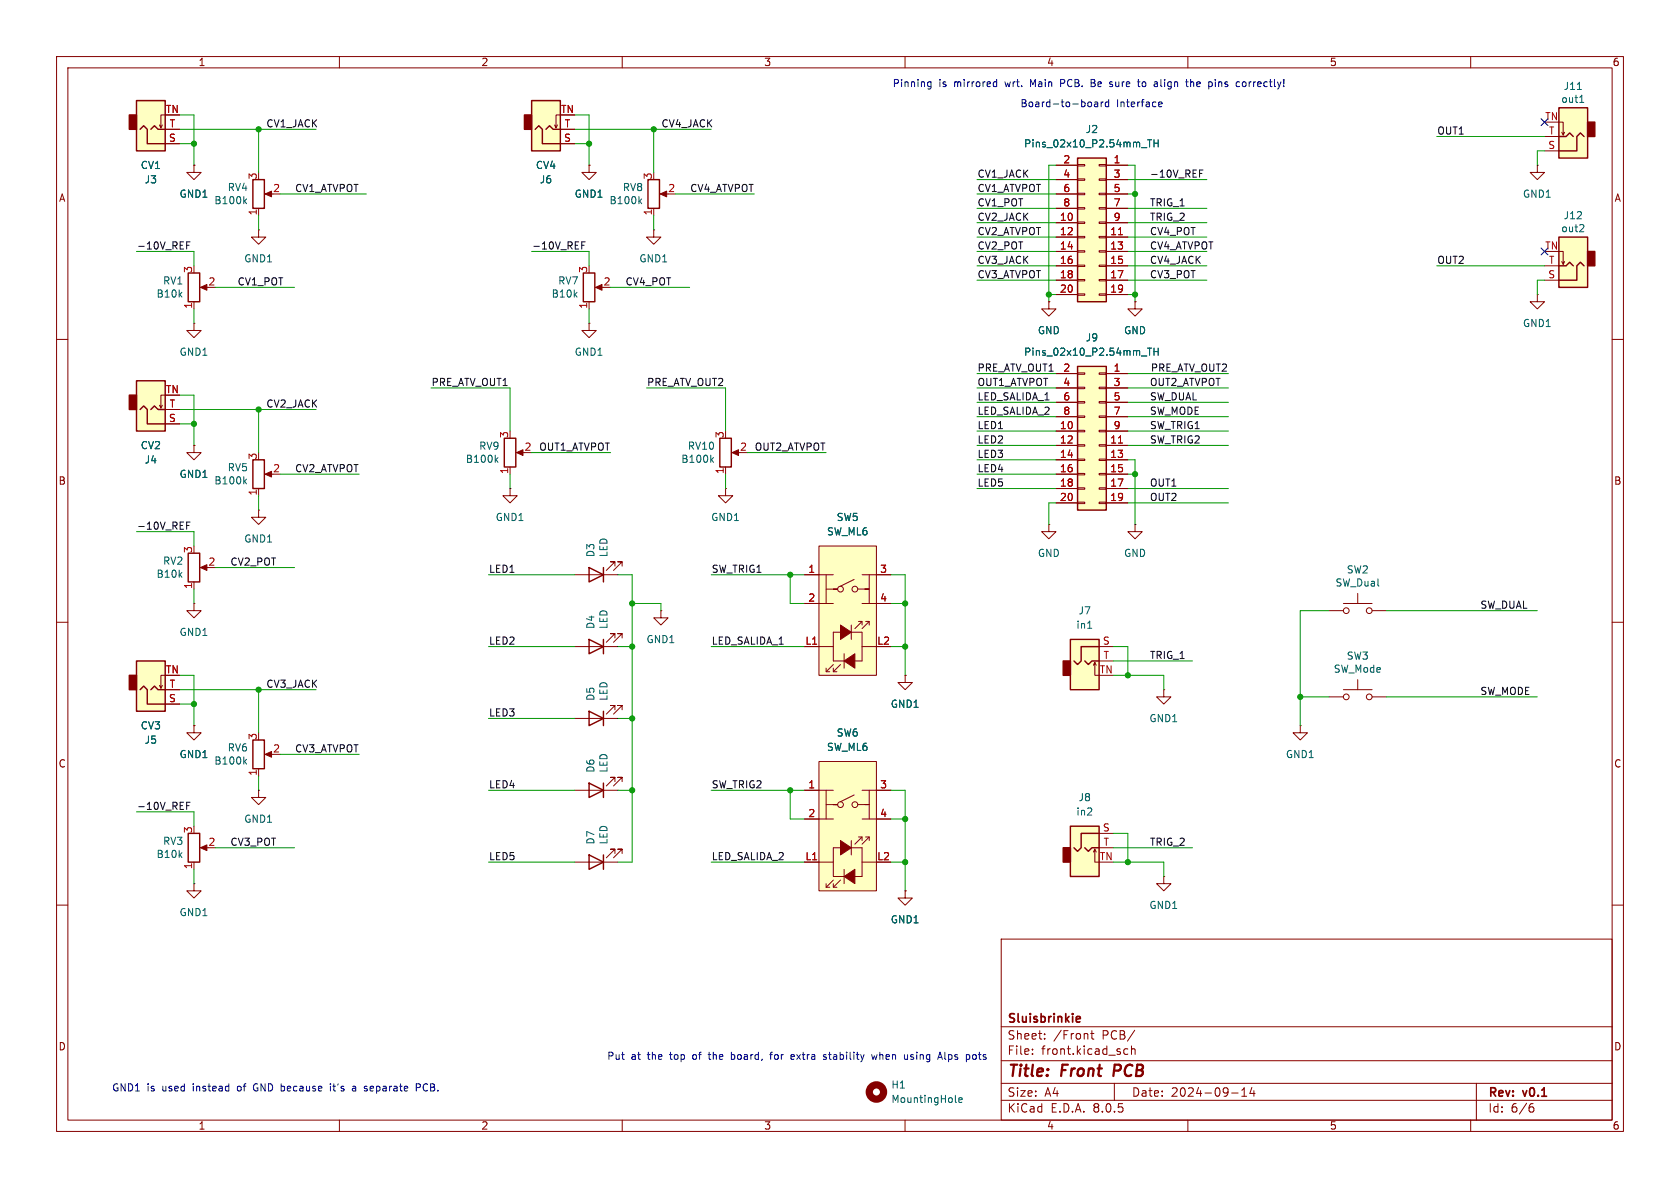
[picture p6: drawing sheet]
<svg xmlns="http://www.w3.org/2000/svg" width="297mm" height="210mm" viewBox="0 0 297 210" stroke-linecap="round" stroke-linejoin="round" font-family="sans-serif">
<g fill="none" stroke="#840000" stroke-width=".18">
<path d="M10 10h277v190h-277zM12 12h273v186h-273zM60 10v2M110 10v2M160 10v2M210 10v2M260 10v2M45.7 36.8v1.3M47.2 34.3h1.1M104.1 29.2v1.3h1.3l-1.3 1.3-1.2-1.3h1.2M104.1 29.2h.1M10 60h2"/>
<path d="M285 60h2M10 110h2M285 110h2M10 160h2M285 160h2M177 166h108v32h-108zM60 198v2M110 198v2M160 198v2M177 194.5h108M177 191.5h108M177 187.5h108"/>
<path d="M177 181.5h108M182.5 186.3v.1M182.5 185.5v.1M184.7 183.6v.1M184.7 182.8v.1M192.8 182.7h.6M193 182.2v1.3l.4 .2M197 191.5v3M198.7 186.1l.3 .3 .4-.1M199.4 185.5l-.4-.1-.3 .3M200 185.5l.2-.1 .4 .1 .1 .9M200 184.9v1.5"/>
<path d="M200.6 182.1l-1.3 2M210 198v2M217.7 193.2h1.2M219.5 193.8h.9M219.5 192.7l.5-.4v1.5M221.3 192.2l-.3 1.1h.9M221.7 192.8v1M260 198v2M261 191.5v6.5M270.6 195.7h.3l.3 .3-.1 .5-.5 .1M271 195.1l-.4 .1"/>
</g>
<path d="M197.1 188.2l-.3 2" fill="none" stroke="#840000" stroke-width=".4"/>
<path d="M190.5 179.7l.4 .1 .1 .2-.7 .2M190.9 180.6l-.4 .1" fill="none" stroke="#840000" stroke-width=".3"/>
<path d="M46.9 34.3l1.1-.5v1z" fill="#840000" stroke="#840000" stroke-width=".18"/>
<path d="M44.7 31.8h2v5h-2z" fill="none" stroke="#840000" stroke-width=".25"/>
<path d="M43.2 35.5l.4 .5M43.6 35.2l-.5 .4" fill="none" stroke="#006464" stroke-width=".18"/>
<path d="M24.1 67.3h5.1v8.9h-5.1z" fill="#ffffc2"/>
<path d="M22.9 69.9h1.2v2.5h-1.2z" fill="#840000" stroke="#840000" stroke-width=".25"/>
<path d="M28.7 71.6l-.3 .5M29.2 69.9h-.8v2.2l-.2-.5M29.2 74.9h2.5M29.2 72.4h2.5" fill="none" stroke="#840000" stroke-width=".18"/>
<path d="M24.1 67.3h5.1v8.9h-5.1zM24.8 72.4l.6-.6 .6 .6v2.5h3.2M26.7 72.4l.6-.6 .6 .6h1.3" fill="none" stroke="#840000" stroke-width=".25"/>
<path d="M24.1 17.8h5.1v8.9h-5.1z" fill="#ffffc2"/>
<path d="M22.9 20.3h1.2v2.6h-1.2z" fill="#840000" stroke="#840000" stroke-width=".25"/>
<g fill="none" stroke="#840000" stroke-width=".18">
<path d="M28.7 22.1l-.3 .5M29.2 20.3h-.8v2.3l-.2-.5M29.2 25.4h2.5M29.2 22.9h2.5M34.3 29.2v1.3h1.3l-1.3 1.3-1.3-1.3h1.3M34.3 29.2h.1M115.6 36.8v1.3M117.1 34.3h1M45.7 40.6v1.3h1.3l-1.3 1.3-1.3-1.3h1.3M45.7 40.6h.1M104.1 57.2v1.2h1.3l-1.3 1.3-1.2-1.3h1.2M104.1 57.2h.1"/>
<path d="M104.1 53.3v1.3M105.7 50.8h1M115.6 40.6v1.3h1.2l-1.2 1.3-1.3-1.3h1.3M115.6 40.6h.1M101.6 127h7.6M101.6 139.7h7.6M108.7 125.5v-.8h-.8h.8l-1.5 1.5M108.7 138.2v-.8h-.8h.8l-1.5 1.5M110 125.5v-.8h-.8h.8l-1.5 1.5M110 138.2v-.8h-.8h.8l-1.5 1.5M101.6 152.4h7.6M108.7 150.9v-.8h-.8h.8l-1.5 1.5"/>
<path d="M110 150.9v-.8h-.8h.8l-1.5 1.5M160 157.5v1.3h1.3l-1.3 1.2-1.3-1.2h1.3M160 157.5h.1"/>
</g>
<path d="M24.1 17.8h5.1v8.9h-5.1zM24.8 22.9l.6-.7 .6 .7v2.5h3.2M26.7 22.9l.6-.7 .6 .7h1.3M114.6 31.8h2v5h-2zM103.1 48.3h2.1v5h-2.1zM104.1 125.7l2.6 1.3-2.6 1.3zM104.1 138.4l2.6 1.3-2.6 1.3zM106.7 125.7v2.6M106.7 138.4v2.6M104.1 151.1l2.6 1.3-2.6 1.3zM106.7 151.1v2.6" fill="none" stroke="#840000" stroke-width=".25"/>
<circle cx="154.9" cy="193" r="1.27" fill="none" stroke="#840000" stroke-width="1.3"/>
<path d="M113.1 35.5l.3 .5M113.4 35.2l-.4 .4M168.9 194.7l.2 .2M169.5 194.5l.6-.2-.1-.2-.3-.1-.2 .2 .1 .6h.4" fill="none" stroke="#006464" stroke-width=".18"/>
<g fill="#840000" stroke="#840000" stroke-width=".18">
<path d="M116.7 34.3l1.2-.5v1z"/>
<path d="M105.3 50.8l1.1-.5v1z"/>
</g>
<path d="M94 17.8h5.1v8.9h-5.1z" fill="#ffffc2"/>
<path d="M92.7 20.3h1.3v2.6h-1.3z" fill="#840000" stroke="#840000" stroke-width=".25"/>
<path d="M98.6 22.1l-.3 .5M99.1 20.3h-.8v2.3l-.3-.5M99.1 25.4h2.5M99.1 22.9h2.5" fill="none" stroke="#840000" stroke-width=".18"/>
<path d="M94 17.8h5.1v8.9h-5.1zM94.6 22.9l.6-.7 .7 .7v2.5h3.2M96.5 22.9l.7-.7 .6 .7h1.3" fill="none" stroke="#840000" stroke-width=".25"/>
<path d="M190.5 64.8h5.1v25.4h-5.1z" fill="#ffffc2"/>
<g fill="none" stroke="#840000" stroke-width=".18">
<path d="M186.7 66h3.8M186.7 76.2h3.8M186.7 78.7h3.8M186.7 68.6h3.8M186.7 71.1h3.8M186.7 73.7h3.8M190.5 78.6h1.3v.3h-1.3zM190.5 76.1h1.3v.2h-1.3zM190.5 73.5h1.3v.3h-1.3zM190.5 71h1.3v.2h-1.3zM190.5 68.5h1.3v.2h-1.3zM190.5 65.9h1.3v.3h-1.3z"/>
<path d="M194.3 78.6h1.3v.3h-1.3zM194.3 76.1h1.3v.2h-1.3zM194.3 73.5h1.3v.3h-1.3zM194.3 71h1.3v.2h-1.3zM194.3 68.5h1.3v.2h-1.3zM194.3 65.9h1.3v.3h-1.3zM195.6 66h3.8M195.6 76.2h3.8M195.6 78.7h3.8M195.6 68.6h3.8M195.6 71.1h3.8M195.6 73.7h3.8"/>
<path d="M186.7 81.3h3.8M186.7 83.8h3.8M186.7 86.4h3.8M186.7 88.9h3.8M190.5 88.8h1.3v.2h-1.3zM190.5 86.2h1.3v.3h-1.3zM190.5 83.7h1.3v.2h-1.3zM190.5 81.2h1.3v.2h-1.3zM194.3 88.8h1.3v.2h-1.3zM194.3 86.2h1.3v.3h-1.3zM194.3 83.7h1.3v.2h-1.3zM194.3 81.2h1.3v.2h-1.3z"/>
<path d="M195.6 81.3h3.8M195.6 83.8h3.8M195.6 86.4h3.8M195.6 88.9h3.8"/>
</g>
<path d="M190.5 64.8h5.1v25.4h-5.1z" fill="none" stroke="#840000" stroke-width=".25"/>
<path d="M197.7 78.3h.8" fill="none" stroke="#a90000" stroke-width=".18"/>
<path d="M201.8 62.9h.9M202.9 61.5h.7M203.2 61.5v1.3M204 61.5v1.3M204 62.1h.7M204.7 61.5v1.3" fill="none" stroke="#006464" stroke-width=".18"/>
<path d="M190.5 27.9h5.1v25.4h-5.1z" fill="#ffffc2"/>
<g fill="none" stroke="#840000" stroke-width=".18">
<path d="M186.7 29.2h3.8M186.7 39.4h3.8M186.7 31.8h3.8M186.7 34.3h3.8M186.7 36.8h3.8M190.5 39.2h1.3v.3h-1.3zM190.5 36.7h1.3v.3h-1.3zM190.5 34.2h1.3v.2h-1.3zM190.5 31.6h1.3v.3h-1.3zM190.5 29.1h1.3v.2h-1.3zM194.3 39.2h1.3v.3h-1.3zM194.3 36.7h1.3v.3h-1.3z"/>
<path d="M194.3 34.2h1.3v.2h-1.3zM194.3 31.6h1.3v.3h-1.3zM194.3 29.1h1.3v.2h-1.3zM195.6 29.2h3.8M195.6 39.4h3.8M195.6 31.8h3.8M195.6 34.3h3.8M195.6 36.8h3.8M185.4 53.3v1.3h1.3l-1.3 1.3-1.3-1.3h1.3M185.4 53.3h.1M186.7 41.9h3.8M186.7 44.5h3.8"/>
<path d="M186.7 47h3.8M186.7 49.5h3.8M186.7 52.1h3.8M190.5 51.9h1.3v.3h-1.3zM190.5 49.4h1.3v.3h-1.3zM190.5 46.9h1.3v.2h-1.3zM190.5 44.3h1.3v.3h-1.3zM190.5 41.8h1.3v.2h-1.3zM194.3 51.9h1.3v.3h-1.3zM194.3 49.4h1.3v.3h-1.3zM194.3 46.9h1.3v.2h-1.3zM194.3 44.3h1.3v.3h-1.3z"/>
<path d="M194.3 41.8h1.3v.2h-1.3zM195.6 41.9h3.8M195.6 44.5h3.8M195.6 47h3.8M195.6 49.5h3.8M195.6 52.1h3.8M200.7 53.3v1.3h1.2l-1.2 1.3-1.3-1.3h1.3M200.7 53.3h.1"/>
</g>
<path d="M190.5 27.9h5.1v25.4h-5.1z" fill="none" stroke="#840000" stroke-width=".25"/>
<path d="M197.7 41.5h.8" fill="none" stroke="#a90000" stroke-width=".18"/>
<path d="M201.8 26.1h.9M202.9 24.7h.7M203.2 24.7v1.3M204 24.7v1.3M204 25.3h.7M204.7 24.7v1.3" fill="none" stroke="#006464" stroke-width=".18"/>
<path d="M275.6 19.1h5.1v8.8h-5.1z" fill="#ffffc2"/>
<path d="M280.7 21.6h1.2v2.5h-1.2z" fill="#840000" stroke="#840000" stroke-width=".25"/>
<g fill="none" stroke="#840000" stroke-width=".18">
<path d="M271.8 29.2v1.3h1.2l-1.2 1.3-1.3-1.3h1.3M271.8 29.2h.1M273 26.7h2.6M273 24.1h2.6M275.6 21.6h.8v2.3l.2-.5M276.1 23.4l.3 .5M90.2 86.4v1.2h1.2l-1.2 1.3-1.3-1.3h1.3M90.2 86.4h.1M90.2 82.6v1.2M91.7 80h1M128.3 86.4v1.2h1.2l-1.2 1.3-1.3-1.3h1.3M128.3 86.4h.1"/>
<path d="M128.3 82.6v1.2M129.8 80h1M101.6 101.6h7.6M101.6 114.3h7.6M108.7 100.1v-.8h-.8h.8l-1.5 1.5M108.7 112.8v-.8h-.8h.8l-1.5 1.5M110 100.1v-.8h-.8h.8l-1.5 1.5M110 112.8v-.8h-.8h.8l-1.5 1.5M116.8 108v1.2h1.3l-1.3 1.3-1.2-1.3h1.2M116.8 108h.1M160 119.4v1.3h1.3l-1.3 1.2-1.3-1.2h1.3M160 119.4h.1"/>
<path d="M34.3 128.3v1.2h1.3l-1.3 1.3-1.3-1.3h1.3M34.3 128.3h.1M45.7 139.7v1.3h1.3l-1.3 1.2-1.3-1.2h1.3M45.7 139.7h.1M45.7 135.9v1.3M47.2 133.4h1.1M34.3 156.2v1.3h1.3l-1.3 1.3-1.3-1.3h1.3M34.3 156.2h.1M34.3 152.4v1.3M35.8 149.9h1"/>
</g>
<path d="M275.6 19.1h5.1v8.8h-5.1zM275.6 24.1h1.3l.6-.6 .6 .6M280 24.1l-.6-.6-.6 .6v2.6h-3.2M89.2 77.5h2v5.1h-2zM127.3 77.5h2v5.1h-2zM104.1 100.3l2.6 1.3-2.6 1.3zM104.1 113l2.6 1.3-2.6 1.3zM106.7 100.3v2.6M106.7 113v2.6M44.7 130.8h2v5.1h-2zM33.3 147.3h2v5.1h-2z" fill="none" stroke="#840000" stroke-width=".25"/>
<path d="M278.9 15.8h.7M279.3 18.1h.7M279.5 17l.1-.2v1.3M87.7 81.2l.3 .5M88 80.9l-.4 .5M125.8 81.2l.3 .5M126.1 80.9l-.4 .5M43.2 134.6l.4 .5M43.6 134.2l-.5 .5" fill="none" stroke="#006464" stroke-width=".18"/>
<g fill="#840000" stroke="#840000" stroke-width=".18">
<path d="M91.3 80l1.2-.5v1z"/>
<path d="M129.4 80l1.2-.5v1z"/>
<path d="M35.4 149.9l1.2-.5v1z"/>
<path d="M46.9 133.4l1.1-.6v1.1z"/>
</g>
<path d="M24.1 116.8h5.1v8.9h-5.1z" fill="#ffffc2"/>
<path d="M22.9 119.4h1.2v2.5h-1.2z" fill="#840000" stroke="#840000" stroke-width=".25"/>
<g fill="none" stroke="#840000" stroke-width=".18">
<path d="M34.3 57.2v1.2h1.3l-1.3 1.3-1.3-1.3h1.3M34.3 57.2h.1M34.3 53.3v1.3M35.8 50.8h1M34.3 78.7v1.3h1.3l-1.3 1.3-1.3-1.3h1.3M34.3 78.7h.1M45.7 90.2v1.2h1.3l-1.3 1.3-1.3-1.3h1.3M45.7 90.2h.1M45.7 86.4v1.2M47.2 83.8h1.1M200.7 92.7v1.3h1.2l-1.2 1.3-1.3-1.3h1.3M200.7 92.7h.1"/>
<path d="M29.2 119.4h-.8v2.3l-.2-.5M34.3 106.7v1.3h1.3l-1.3 1.2-1.3-1.2h1.3M34.3 106.7h.1M34.3 102.9v1.2M35.8 100.3h1M234.9 108h2.6M237.5 106.7h5.1M240 104.9v1.8M242.6 108h2.5M28.7 121.2l-.3 .5M29.2 124.5h2.5M29.2 121.9h2.5"/>
<path d="M205.7 121.9v1.3h1.3l-1.3 1.3-1.2-1.3h1.2M205.7 121.9h.1M229.9 128.3v1.2h1.2l-1.2 1.3-1.3-1.3h1.3M229.9 128.3h.1M234.9 123.2h2.6M237.5 121.9h5.1M240 120.1v1.8M242.6 123.2h2.5M205.7 154.9v1.3h1.3l-1.3 1.3-1.2-1.3h1.2M205.7 154.9h.1"/>
<circle cx="238" cy="108" r=".51"/>
<circle cx="242.1" cy="108" r=".51"/>
<circle cx="238" cy="123.2" r=".51"/>
<circle cx="242.1" cy="123.2" r=".51"/>
</g>
<path d="M33.3 48.3h2v5h-2zM33.3 97.8h2v5.1h-2zM44.7 81.3h2v5.1h-2zM24.1 116.8h5.1v8.9h-5.1zM24.8 121.9l.6-.6 .6 .6v2.6h3.2M26.7 121.9l.6-.6 .6 .6h1.3" fill="none" stroke="#840000" stroke-width=".25"/>
<g fill="#840000" stroke="#840000" stroke-width=".18">
<path d="M35.4 100.3l1.2-.5v1z"/>
<path d="M35.4 50.8l1.2-.5v1z"/>
<path d="M46.9 83.8l1.1-.5v1z"/>
</g>
<path d="M43.2 85.1l.4 .4M43.6 84.7l-.5 .5" fill="none" stroke="#006464" stroke-width=".18"/>
<path d="M275.6 41.9h5.1v8.9h-5.1z" fill="#ffffc2"/>
<path d="M280.7 44.5h1.2v2.5h-1.2z" fill="#840000" stroke="#840000" stroke-width=".25"/>
<path d="M273 49.5h2.6M273 47h2.6M275.6 44.5h.8v2.2l.2-.5M276.1 46.2l.3 .5" fill="none" stroke="#840000" stroke-width=".18"/>
<path d="M275.6 41.9h5.1v8.9h-5.1zM275.6 47h1.3l.6-.6 .6 .6M280 47l-.6-.6-.6 .6v2.5h-3.2" fill="none" stroke="#840000" stroke-width=".25"/>
<path d="M279.9 39.8l.1 .1-.1 .3-.7 .8h.8" fill="none" stroke="#006464" stroke-width=".18"/>
<path d="M189.2 146.1h5.1v8.8h-5.1z" fill="#ffffc2"/>
<path d="M188 149.9h1.2v2.5h-1.2z" fill="#840000" stroke="#840000" stroke-width=".25"/>
<path d="M193.3 150.6l.2-.5v2.3h.8M193.5 150.1l.3 .5M194.3 147.3h2.5M194.3 149.9h2.5" fill="none" stroke="#840000" stroke-width=".18"/>
<path d="M189.2 146.1h5.1v8.8h-5.1zM191.8 149.9l.6 .6 .6-.6h1.3M194.3 147.3h-3.2v2.6l-.6 .6-.6-.6" fill="none" stroke="#840000" stroke-width=".25"/>
<path d="M144.8 134.6h10.1v22.9h-10.1z" fill="#ffffc2"/>
<g fill="none" stroke="#840000" stroke-width=".18">
<path d="M271.8 52.1v1.2h1.2l-1.2 1.3-1.3-1.3h1.3M271.8 52.1h.1M185.4 92.7v1.3h1.3l-1.3 1.3-1.3-1.3h1.3M185.4 92.7h.1M142.2 139.7h5.1M144.8 134.6h10.1v22.9h-10.1zM146 139.7v5.1M152.4 139.7h5.1M153.7 139.7v5.1M142.2 152.4h5.1M142.2 144.8h5.1M146 156.2v.6h.7"/>
<path d="M146 142.2h2.1h-.8M147.3 156.2v.6h.7M147.3 155.6l-1.3 1.2M147.3 149.9h5.1v5h-5.1zM148.6 155.6l-1.3 1.2M149.2 153.7v2.5M150.5 148.6v2.5M151 140.5l-2.4 1.2M151.6 142.2h2.1h-.8M151.8 148h.6v.6M152.4 152.4h2.5M152.4 144.8h5.1"/>
<path d="M152.4 148l-1.3 1.2M153 148h.7v.6M153.7 148l-1.3 1.2"/>
<circle cx="148.6" cy="142.2" r=".51"/>
<circle cx="151.1" cy="142.2" r=".51"/>
</g>
<g fill="#840000" stroke="#840000" stroke-width=".18">
<path d="M149.2 154.9l1.9-1.2v2.5z"/>
<path d="M148.6 148.6l1.9 1.3-1.9 1.2z"/>
</g>
<path d="M144.8 96.5h10.1v22.9h-10.1z" fill="#ffffc2"/>
<g fill="none" stroke="#840000" stroke-width=".18">
<path d="M144.8 96.5h10.1v22.9h-10.1zM142.2 114.3h5.1M142.2 106.7h5.1M142.2 101.6h5.1M146 118.1v.6h.7M146 104.1h2.1h-.8M146 101.6v5.1M147.3 118.1v.6h.7M147.3 117.5l-1.3 1.2M147.3 111.8h5.1v5h-5.1zM148.6 117.5l-1.3 1.2M149.2 115.6v2.5"/>
<path d="M150.5 110.5v2.5M151 102.4l-2.4 1.2M151.6 104.1h2.1h-.8M151.8 109.9h.6v.6M152.4 114.3h2.5M152.4 106.7h5.1M152.4 101.6h5.1M152.4 109.9l-1.3 1.2M153 109.9h.7v.6M153.7 109.9l-1.3 1.2M153.7 101.6v5.1"/>
<circle cx="148.6" cy="104.1" r=".51"/>
<circle cx="151.1" cy="104.1" r=".51"/>
</g>
<g fill="#840000" stroke="#840000" stroke-width=".18">
<path d="M149.2 116.8l1.9-1.2v2.5z"/>
<path d="M148.6 110.5l1.9 1.3-1.9 1.2z"/>
</g>
<path d="M189.2 113h5.1v8.9h-5.1z" fill="#ffffc2"/>
<path d="M188 116.8h1.2v2.6h-1.2z" fill="#840000" stroke="#840000" stroke-width=".25"/>
<g fill="none" stroke="#840000" stroke-width=".18">
<path d="M29.2 25.4h2.5M29.2 22.9h2.5M34.3 29.2h.1M99.1 25.4h2.5M99.1 22.9h2.5M104.1 29.2h.1M186.7 29.2h3.8M186.7 39.4h3.8M186.7 31.8h3.8M186.7 34.3h3.8M186.7 36.8h3.8M195.6 29.2h3.8"/>
<path d="M195.6 39.4h3.8M195.6 31.8h3.8M195.6 34.3h3.8M195.6 36.8h3.8M185.4 53.3h.1M186.7 41.9h3.8M186.7 44.5h3.8M186.7 47h3.8M186.7 49.5h3.8M186.7 52.1h3.8M195.6 41.9h3.8M195.6 44.5h3.8"/>
<path d="M195.6 47h3.8M195.6 49.5h3.8M195.6 52.1h3.8M200.7 53.3h.1M29.2 74.9h2.5M29.2 72.4h2.5M34.3 78.7h.1M186.7 66h3.8M186.7 76.2h3.8M186.7 78.7h3.8M186.7 68.6h3.8M186.7 71.1h3.8"/>
<path d="M186.7 73.7h3.8M195.6 66h3.8M195.6 76.2h3.8M195.6 78.7h3.8M195.6 68.6h3.8M195.6 71.1h3.8M195.6 73.7h3.8M186.7 81.3h3.8M186.7 83.8h3.8M186.7 86.4h3.8M186.7 88.9h3.8M195.6 81.3h3.8"/>
<path d="M195.6 83.8h3.8M195.6 86.4h3.8M195.6 88.9h3.8M142.2 114.3h2.6M142.2 101.6h2.6M142.2 106.7h2.6M154.9 101.6h2.6M154.9 106.7h2.6M160 119.4h.1M193.3 117.6l.2-.5v2.3h.8M193.5 117.1l.3 .5M194.3 114.3h2.5"/>
<path d="M194.3 116.8h2.5M29.2 124.5h2.5M29.2 121.9h2.5M34.3 128.3h.1M142.2 139.7h2.6M154.9 139.7h2.6M142.2 144.8h2.6M142.2 152.4h2.6M154.9 144.8h2.6M160 157.5h.1"/>
</g>
<path d="M189.2 113h5.1v8.9h-5.1zM191.8 116.8l.6 .7 .6-.7h1.3M194.3 114.3h-3.2v2.5l-.6 .7-.6-.7" fill="none" stroke="#840000" stroke-width=".25"/>
<g fill="none" stroke="#006464" stroke-width=".18">
<path d="M201.8 26.1h.9M202.9 24.7h.7M203.2 24.7v1.3M204 24.7v1.3M204 25.3h.7M204.7 24.7v1.3M201.8 62.9h.9M202.9 61.5h.7M203.2 61.5v1.3M204 61.5v1.3M204 62.1h.7M204.7 61.5v1.3"/>
<path d="M192.3 111.1h.7"/>
</g>
<path d="M212.1 30.7h.4M212.7 30.1h-.6v1.2M33 43.4h.4M33.6 42.8h-.6v1.2M102.8 43.4h.5M103.5 42.8h-.7v1.2M33 92.9h.4M33.6 92.3h-.6v1.3M33 142.4h.4M33.6 141.8h-.6v1.3" fill="none" stroke="#0f0f0f" stroke-width=".18"/>
<g fill="none" stroke="#0000c2" stroke-width=".18">
<path d="M164.1 15.3h.5M164.1 14.5h.5M164.6 14.5v1l-.2 .2h-.4M175.8 14.5h.4M176.2 15.3h-.4M176.2 14v1.3M187.5 14.7h.5M188 14h-.5v1.3M192.6 18l.3 .1 .1 .2-.1 .5-.3 .1M192.9 14.7h.4M193.3 14h-.4v1.3h.5M193.5 18.1h.5l.1 .8"/>
<path d="M194.1 18.3l-.5 .1-.1 .2 .1 .3 .5-.1M194.7 18v.9M195 18l-.3 .3M196 18.1l-.4-.1-.2 .3 .1 .5h.5M196 17.6v1.3M196.3 14.5h.3M196.3 14.9l.4 .2M196.7 15.1l-.2 .2h-.2M201.1 14.5h.4M201.2 14v1.1l.3 .2M204.4 14.5l.2 .2v.6M204.6 15.3h-.4"/>
<path d="M204.6 14.8h-.4M204.8 18.4l.6-.1v-.2l-.4-.1-.2 .2 .1 .6h.5M209.6 14.5h.5M209.8 14v1.1l.3 .2M210.5 14v1.3M210.9 14.5l-.4 .1M214.8 14v.2M214.8 14.5v.8M220.2 14.5h-.3l-.3 .2 .1 .5 .2 .1h.3M45 191.7l-.2 .4 .2 .7M58.4 191.6v.1M58.4 192v.9"/>
<path d="M58.8 192h.5M62.3 192.1h.5l.1 .8M62.9 192.3l-.4 .1-.2 .2 .2 .3 .4-.1M73.6 192.3l.6-.1 .1-.2v-.3l-.7-.1v1.3M125.2 186.4h.5M125.4 186v1.1l.1 .2M129.3 186.5h.5M129.3 186v1.3M129.3 187.2h.5M136.1 186.4h.5M136.6 186l-.3 .2v1.1M140 186.4l.4 .1v.2l-.6 .1"/>
<path d="M140.4 187.2l-.4 .1M145.7 186.4l.3 .1M145.7 186.8l.3 .1 .1 .2-.2 .2h-.2M146.5 186.4h.5M154.1 186.4l.2 .9 .3-.6 .2 .6 .3-.9M161 187.2h.5M161.5 186.5l-.3-.1-.2 .2v.2l.5 .1M167 186v1.1l.2 .2M172.2 186.4l.3 .1 .1 .2-.1 .5-.3 .1"/>
</g>
<g fill="none" stroke="#009600" stroke-width=".18">
<path d="M31.7 20.3h2.6v8.9M31.7 22.9h24.2M31.7 25.4h2.6M45.7 22.9v7.6M45.7 38.1v2.5M49.5 34.3h15.3M101.6 22.9h24.1M101.6 25.4h2.5M101.6 20.3h2.5v8.9M115.6 22.9v7.6M115.6 38.1v2.5M119.4 34.3h13.9"/>
<path d="M172.7 34.3h14M172.7 31.8h14M172.7 36.8h14M172.7 39.4h14M186.7 29.2h-1.3v24.1M199.4 34.3h1.3M199.4 31.8h14M199.4 36.8h14M199.4 29.2h1.3v24.1M199.4 39.4h14M254 24.1h19M273 26.7h-1.2v2.5"/>
<path d="M24.1 44.5h10.2v2.5M34.3 54.6v2.6M38.1 50.8h14M94 44.5h10.1v2.5M104.1 54.6v2.6M107.9 50.8h14M172.7 44.5h14M172.7 49.5h14M172.7 47h14M172.7 41.9h14M185.4 52.1h1.3M199.4 44.5h14"/>
<path d="M199.4 49.5h14M199.4 47h14M199.4 52.1h1.3M199.4 41.9h14M254 47h19M273 49.5h-1.2v2.6M31.7 69.9h2.6v8.8M31.7 72.4h24.2M31.7 74.9h2.6M45.7 72.4v7.6M76.2 68.6h14v7.6M114.3 68.6h14v7.6"/>
<path d="M172.7 76.2h14M172.7 68.6h14M172.7 66h14M172.7 73.7h14M172.7 78.7h14M172.7 71.1h14M199.4 76.2h17.8M199.4 68.6h17.8M199.4 66h17.8M199.4 73.7h17.8M199.4 78.7h17.8M199.4 71.1h17.8"/>
<path d="M24.1 94h10.2v2.5M45.7 87.6v2.6M49.5 83.8h14M90.2 83.8v2.6M94 80h13.9M128.3 83.8v2.6M132.1 80h13.9M172.7 83.8h14M172.7 86.4h14M172.7 81.3h14M186.7 88.9h-1.3v3.8M199.4 83.8h1.3"/>
<path d="M199.4 88.9h17.8M199.4 86.4h17.8M199.4 81.3h1.3v11.4M31.7 119.4h2.6v8.9M34.3 104.1v2.6M38.1 100.3h14M86.4 114.3h15.2M86.4 101.6h15.2M109.2 114.3h2.6M109.2 101.6h2.6v50.8h-2.6M111.8 106.7h5v1.3M125.7 114.3h16.5"/>
<path d="M125.7 101.6h16.5M139.7 101.6v5.1h2.5M157.5 101.6h2.5v17.8M157.5 106.7h2.5M157.5 114.3h2.5M196.8 114.3h2.6v5.1M196.8 119.4h8.9v2.5M196.8 116.8h14M234.9 108h-5v20.3M245.1 108h26.7M31.7 121.9h24.2M31.7 124.5h2.6"/>
<path d="M45.7 121.9v7.6M45.7 137.2v2.5M49.5 133.4h14M86.4 139.7h15.2M86.4 127h15.2M109.2 139.7h2.6M109.2 127h2.6M125.7 139.7h16.5M139.7 139.7v5.1h2.5M157.5 139.7h2.5v17.8M229.9 123.2h5M245.1 123.2h26.7"/>
<path d="M24.1 143.5h10.2v2.6M34.3 153.7v2.5M38.1 149.9h14M86.4 152.4h15.2M125.7 152.4h16.5M157.5 152.4h2.5M157.5 144.8h2.5M196.8 147.3h2.6v5.1M196.8 152.4h8.9v2.5M196.8 149.9h14"/>
</g>
<path d="M272.4 21l1.3 1.2M273.7 21l-1.3 1.2M272.4 43.8l1.3 1.3M273.7 43.8l-1.3 1.3" fill="none" stroke="#000084" stroke-width=".18"/>
<path d="M197.7 41.5h.8M197.7 78.3h.8" fill="none" stroke="#a90000" stroke-width=".18"/>
<g fill="#009600" stroke="#009600" stroke-width=".18">
<circle cx="139.7" cy="101.6" r=".46"/>
<circle cx="160" cy="114.3" r=".46"/>
<circle cx="160" cy="106.7" r=".46"/>
<circle cx="199.4" cy="152.4" r=".46"/>
<circle cx="199.4" cy="119.4" r=".46"/>
<circle cx="229.9" cy="123.2" r=".46"/>
<circle cx="200.7" cy="34.3" r=".46"/>
<circle cx="200.7" cy="52.1" r=".46"/>
<circle cx="185.4" cy="52.1" r=".46"/>
<circle cx="200.7" cy="83.8" r=".46"/>
<circle cx="104.1" cy="25.4" r=".46"/>
<circle cx="115.6" cy="22.9" r=".46"/>
<circle cx="111.8" cy="139.7" r=".46"/>
<circle cx="111.8" cy="127" r=".46"/>
<circle cx="160" cy="144.8" r=".46"/>
<circle cx="160" cy="152.4" r=".46"/>
<circle cx="139.7" cy="139.7" r=".46"/>
<circle cx="34.3" cy="25.4" r=".46"/>
<circle cx="34.3" cy="74.9" r=".46"/>
<circle cx="45.7" cy="72.4" r=".46"/>
<circle cx="45.7" cy="22.9" r=".46"/>
<circle cx="34.3" cy="124.5" r=".46"/>
<circle cx="45.7" cy="121.9" r=".46"/>
<circle cx="111.8" cy="114.3" r=".46"/>
<circle cx="111.8" cy="106.7" r=".46"/>
</g>
<g font-size="2.8" fill="#840000">
<text x="178" y="190.9">Title:</text>
<text x="187.7" y="190.9">Front</text>
<text x="197.7" y="190.9">PCB</text>
</g>
<g font-size="2.1" fill="#840000">
<text x="178" y="184">Sheet:</text>
<text x="178" y="181.2">Sluisbrinkie</text>
<text x="186.2" y="184">/Front</text>
<text x="194.9" y="184">PCB/</text>
<text x="178" y="186.7">File:</text>
<text x="184.1" y="186.7">front.kicad_sch</text>
<text x="178" y="196.9">KiCad</text>
<text x="178" y="194.1">Size:</text>
<text x="184.7" y="194.1">A4</text>
<text x="185.7" y="196.9">E.D.A.</text>
<text x="193.3" y="196.9">8.0.5</text>
<text x="200" y="194.1">Date:</text>
<text x="207" y="194.1">2024-09-14</text>
<text x="263" y="194.3">Rev:</text>
<text x="263" y="196.9">Id:</text>
<text x="267.1" y="196.9">6/6</text>
<text x="269.4" y="194.3">v0.1</text>
</g>
<g font-size="1.8" fill="#840000">
<text x="35" y="11.9">1</text>
<text x="85" y="11.9">2</text>
<text x="135" y="11.9">3</text>
<text x="185" y="11.9">4</text>
<text x="235" y="11.9">5</text>
<text x="285" y="11.9">6</text>
<text x="10.3" y="35.9">A</text>
<text x="285.3" y="35.9">A</text>
<text x="10.3" y="85.9">B</text>
<text x="285.3" y="85.9">B</text>
<text x="10.3" y="135.9">C</text>
<text x="285.3" y="135.9">C</text>
<text x="10.3" y="185.9">D</text>
<text x="285.3" y="185.9">D</text>
<text x="35" y="199.9">1</text>
<text x="85" y="199.9">2</text>
<text x="135" y="199.9">3</text>
<text x="185" y="199.9">4</text>
<text x="235" y="199.9">5</text>
<text x="285" y="199.9">6</text>
</g>
<g font-size="1.8" fill="#0000c2">
<text x="157.7" y="15.6">Pinning</text>
<text x="166" y="15.6">is</text>
<text x="168.8" y="15.6">mirrored</text>
<text x="178" y="15.6">wrt.</text>
<text x="182.6" y="15.6">Main</text>
<text x="188.1" y="15.6">PCB.</text>
<text x="193.7" y="15.6">Be</text>
<text x="197.2" y="15.6">sure</text>
<text x="202.5" y="15.6">to</text>
<text x="205.5" y="15.6">align</text>
<text x="211.4" y="15.6">the</text>
<text x="215.5" y="15.6">pins</text>
<text x="220.6" y="15.6">correctly!</text>
<text x="180.3" y="19.2">Board-to-board</text>
<text x="197.4" y="19.2">Interface</text>
<text x="107.2" y="187.6">Put</text>
<text x="111.6" y="187.6">at</text>
<text x="114.6" y="187.6">the</text>
<text x="118.8" y="187.6">top</text>
<text x="123" y="187.6">of</text>
<text x="126.1" y="187.6">the</text>
<text x="130.2" y="187.6">board,</text>
<text x="137.4" y="187.6">for</text>
<text x="141.2" y="187.6">extra</text>
<text x="147.2" y="187.6">stability</text>
<text x="156" y="187.6">when</text>
<text x="161.9" y="187.6">using</text>
<text x="168.2" y="187.6">Alps</text>
<text x="173.3" y="187.6">pots</text>
<text x="19.7" y="193.1">GND1</text>
<text x="26" y="193.1">is</text>
<text x="28.8" y="193.1">used</text>
<text x="34.4" y="193.1">instead</text>
<text x="42.4" y="193.1">of</text>
<text x="45.5" y="193.1">GND because</text>
<text x="59.4" y="193.1">it's</text>
<text x="63.6" y="193.1">a</text>
<text x="65.9" y="193.1">separate</text>
<text x="75.2" y="193.1">PCB.</text>
</g>
<g font-size="1.8" fill="#006464">
<text x="276.3" y="16.1">J11</text>
<text x="191.8" y="23.7">J2</text>
<text x="275.9" y="18.4">out1</text>
<text x="180.9" y="26.3">Pins_02x10_P2.54mm_TH</text>
<text x="24.8" y="30.1">CV1</text>
<text x="25.5" y="32.6">J3</text>
<text x="31.6" y="35.2">GND1</text>
<text x="40.2" y="34">RV4</text>
<text x="94.6" y="30.1">CV4</text>
<text x="95.3" y="32.6">J6</text>
<text x="101.5" y="35.2">GND1</text>
<text x="110" y="34">RV8</text>
<text x="269.1" y="35.2">GND1</text>
<text x="37.8" y="36.3">B100k</text>
<text x="107.7" y="36.3">B100k</text>
<text x="275.9" y="41.2">out2</text>
<text x="276.3" y="39">J12</text>
<text x="43.1" y="46.6">GND1</text>
<text x="112.9" y="46.6">GND1</text>
<text x="27.6" y="52.8">B10k</text>
<text x="28.7" y="50.5">RV1</text>
<text x="97.4" y="52.8">B10k</text>
<text x="98.6" y="50.5">RV7</text>
<text x="183.4" y="59.3">GND</text>
<text x="198.6" y="59.3">GND</text>
<text x="269.1" y="58">GND1</text>
<text x="31.6" y="63.1">GND1</text>
<text x="101.5" y="63.1">GND1</text>
<text x="180.9" y="63.1">Pins_02x10_P2.54mm_TH</text>
<text x="191.8" y="60.6">J9</text>
<text x="24.8" y="79.6">CV2</text>
<text x="25.5" y="82.1">J4</text>
<text x="40.2" y="83.5">RV5</text>
<text x="82.3" y="82">B100k</text>
<text x="84.6" y="79.7">RV9</text>
<text x="120.4" y="82">B100k</text>
<text x="121.5" y="79.7">RV10</text>
<text x="31.6" y="84.7">GND1</text>
<text x="37.8" y="85.8">B100k</text>
<text x="87.5" y="92.3">GND1</text>
<text x="125.6" y="92.3">GND1</text>
<text x="146.1" y="94.8">SW_ML6</text>
<text x="147.8" y="92.3">SW5</text>
<text x="28.7" y="100">RV2</text>
<text x="43.1" y="96.1">GND1</text>
<text x="105.3" y="98.6" transform="rotate(-90 105.3 98.6)">D3</text>
<text x="107.6" y="98.6" transform="rotate(-90 107.6 98.6)">LED</text>
<text x="183.4" y="98.7">GND</text>
<text x="198.6" y="98.7">GND</text>
<text x="238" y="101.6">SW2</text>
<text x="27.6" y="102.3">B10k</text>
<text x="236" y="103.9">SW_Dual</text>
<text x="31.6" y="112.6">GND1</text>
<text x="105.3" y="111.3" transform="rotate(-90 105.3 111.3)">D4</text>
<text x="107.6" y="111.3" transform="rotate(-90 107.6 111.3)">LED</text>
<text x="114.2" y="113.9">GND1</text>
<text x="190.2" y="111.4">in1</text>
<text x="190.6" y="108.8">J7</text>
<text x="235.7" y="119.1">SW_Mode</text>
<text x="238" y="116.8">SW3</text>
<text x="105.3" y="124" transform="rotate(-90 105.3 124)">D5</text>
<text x="107.6" y="124" transform="rotate(-90 107.6 124)">LED</text>
<text x="157.4" y="125.3">GND1</text>
<text x="24.8" y="129.1">CV3</text>
<text x="25.5" y="131.7">J5</text>
<text x="147.8" y="130.4">SW6</text>
<text x="203.1" y="127.9">GND1</text>
<text x="31.6" y="134.2">GND1</text>
<text x="37.8" y="135.4">B100k</text>
<text x="40.2" y="133">RV6</text>
<text x="105.3" y="136.7" transform="rotate(-90 105.3 136.7)">D6</text>
<text x="107.6" y="136.7" transform="rotate(-90 107.6 136.7)">LED</text>
<text x="146.1" y="132.9">SW_ML6</text>
<text x="227.2" y="134.2">GND1</text>
<text x="190.6" y="141.8">J8</text>
<text x="28.7" y="149.6">RV3</text>
<text x="43.1" y="145.6">GND1</text>
<text x="105.3" y="149.4" transform="rotate(-90 105.3 149.4)">D7</text>
<text x="107.6" y="149.4" transform="rotate(-90 107.6 149.4)">LED</text>
<text x="190.2" y="144.4">in2</text>
<text x="27.6" y="151.9">B10k</text>
<text x="203.1" y="160.9">GND1</text>
<text x="31.6" y="162.2">GND1</text>
<text x="157.4" y="163.4">GND1</text>
<text x="157.5" y="192.6">H1</text>
<text x="157.5" y="195.2">MountingHole</text>
</g>
<g font-size="1.8" fill="#a90000">
<text x="29.2" y="20.1">TN</text>
<text x="29.9" y="22.6">T</text>
<text x="99.1" y="20.1">TN</text>
<text x="99.7" y="22.6">T</text>
<text x="273.1" y="21.3">TN</text>
<text x="273.7" y="23.9">T</text>
<text x="29.8" y="25.1">S</text>
<text x="99.6" y="25.1">S</text>
<text x="187.9" y="29">2</text>
<text x="196.8" y="29">1</text>
<text x="273.6" y="26.4">S</text>
<text x="45.5" y="31.8" transform="rotate(-90 45.5 31.8)">3</text>
<text x="48.2" y="34">2</text>
<text x="115.3" y="31.8" transform="rotate(-90 115.3 31.8)">3</text>
<text x="118" y="34">2</text>
<text x="187.9" y="31.5">4</text>
<text x="187.9" y="34">6</text>
<text x="196.8" y="31.5">3</text>
<text x="196.8" y="34">5</text>
<text x="45.5" y="38.2" transform="rotate(-90 45.5 38.2)">1</text>
<text x="115.3" y="38.2" transform="rotate(-90 115.3 38.2)">1</text>
<text x="187.3" y="39.1">10</text>
<text x="187.3" y="41.7">12</text>
<text x="187.9" y="36.6">8</text>
<text x="196.2" y="41.7">11</text>
<text x="196.8" y="36.6">7</text>
<text x="196.8" y="39.1">9</text>
<text x="187.3" y="44.2">14</text>
<text x="187.3" y="46.7">16</text>
<text x="196.2" y="44.2">13</text>
<text x="196.2" y="46.7">15</text>
<text x="273.1" y="44.2">TN</text>
<text x="273.7" y="46.7">T</text>
<text x="34" y="48.3" transform="rotate(-90 34 48.3)">3</text>
<text x="36.8" y="50.5">2</text>
<text x="103.9" y="48.3" transform="rotate(-90 103.9 48.3)">3</text>
<text x="106.6" y="50.5">2</text>
<text x="187.3" y="49.3">18</text>
<text x="187.3" y="51.8">20</text>
<text x="196.2" y="49.3">17</text>
<text x="196.2" y="51.8">19</text>
<text x="273.6" y="49.3">S</text>
<text x="34" y="54.7" transform="rotate(-90 34 54.7)">1</text>
<text x="103.9" y="54.7" transform="rotate(-90 103.9 54.7)">1</text>
<text x="187.9" y="65.8">2</text>
<text x="196.8" y="65.8">1</text>
<text x="29.2" y="69.6">TN</text>
<text x="187.9" y="68.3">4</text>
<text x="187.9" y="70.9">6</text>
<text x="196.8" y="68.3">3</text>
<text x="196.8" y="70.9">5</text>
<text x="29.8" y="74.7">S</text>
<text x="29.9" y="72.1">T</text>
<text x="89.9" y="77.5" transform="rotate(-90 89.9 77.5)">3</text>
<text x="128" y="77.5" transform="rotate(-90 128 77.5)">3</text>
<text x="187.3" y="75.9">10</text>
<text x="187.9" y="73.4">8</text>
<text x="196.8" y="73.4">7</text>
<text x="196.8" y="75.9">9</text>
<text x="45.5" y="81.4" transform="rotate(-90 45.5 81.4)">3</text>
<text x="48.2" y="83.6">2</text>
<text x="89.9" y="83.9" transform="rotate(-90 89.9 83.9)">1</text>
<text x="92.6" y="79.8">2</text>
<text x="128" y="83.9" transform="rotate(-90 128 83.9)">1</text>
<text x="130.7" y="79.8">2</text>
<text x="187.3" y="78.5">12</text>
<text x="187.3" y="81">14</text>
<text x="187.3" y="83.6">16</text>
<text x="196.2" y="78.5">11</text>
<text x="196.2" y="81">13</text>
<text x="196.2" y="83.6">15</text>
<text x="45.5" y="87.7" transform="rotate(-90 45.5 87.7)">1</text>
<text x="187.3" y="86.1">18</text>
<text x="187.3" y="88.6">20</text>
<text x="196.2" y="86.1">17</text>
<text x="196.2" y="88.6">19</text>
<text x="34" y="97.9" transform="rotate(-90 34 97.9)">3</text>
<text x="36.8" y="100.1">2</text>
<text x="142.8" y="101.3">1</text>
<text x="155.5" y="101.3">3</text>
<text x="34" y="104.2" transform="rotate(-90 34 104.2)">1</text>
<text x="142.8" y="106.4">2</text>
<text x="155.5" y="106.4">4</text>
<text x="29.2" y="119.1">TN</text>
<text x="142.3" y="114">L1</text>
<text x="155" y="114">L2</text>
<text x="194.3" y="119.1">TN</text>
<text x="194.9" y="114">S</text>
<text x="195" y="116.6">T</text>
<text x="29.8" y="124.2">S</text>
<text x="29.9" y="121.7">T</text>
<text x="45.5" y="130.9" transform="rotate(-90 45.5 130.9)">3</text>
<text x="45.5" y="137.2" transform="rotate(-90 45.5 137.2)">1</text>
<text x="48.2" y="133.1">2</text>
<text x="142.8" y="139.4">1</text>
<text x="155.5" y="139.4">3</text>
<text x="34" y="147.4" transform="rotate(-90 34 147.4)">3</text>
<text x="36.8" y="149.6">2</text>
<text x="142.8" y="144.5">2</text>
<text x="155.5" y="144.5">4</text>
<text x="194.9" y="147.1">S</text>
<text x="195" y="149.6">T</text>
<text x="34" y="153.7" transform="rotate(-90 34 153.7)">1</text>
<text x="142.3" y="152.1">L1</text>
<text x="155" y="152.1">L2</text>
<text x="194.3" y="152.1">TN</text>
</g>
<g font-size="1.8" fill="#0f0f0f">
<text x="47" y="22.6">CV1_JACK</text>
<text x="116.8" y="22.6">CV4_JACK</text>
<text x="254" y="23.9">OUT1</text>
<text x="52.1" y="34">CV1_ATVPOT</text>
<text x="121.9" y="34">CV4_ATVPOT</text>
<text x="172.7" y="34">CV1_ATVPOT</text>
<text x="172.7" y="31.5">CV1_JACK</text>
<text x="203.2" y="31.5">-10V_REF</text>
<text x="172.7" y="39.1">CV2_JACK</text>
<text x="172.7" y="36.6">CV1_POT</text>
<text x="172.7" y="41.6">CV2_ATVPOT</text>
<text x="203.2" y="41.6">CV4_POT</text>
<text x="203.2" y="39.1">TRIG_2</text>
<text x="203.2" y="36.6">TRIG_1</text>
<text x="24.1" y="44.2">-10V_REF</text>
<text x="94" y="44.2">-10V_REF</text>
<text x="172.7" y="44.2">CV2_POT</text>
<text x="172.7" y="46.7">CV3_JACK</text>
<text x="203.2" y="46.7">CV4_JACK</text>
<text x="203.2" y="44.2">CV4_ATVPOT</text>
<text x="254" y="46.7">OUT2</text>
<text x="41.9" y="50.5">CV1_POT</text>
<text x="110.5" y="50.5">CV4_POT</text>
<text x="172.7" y="49.3">CV3_ATVPOT</text>
<text x="203.2" y="49.3">CV3_POT</text>
<text x="172.7" y="65.8">PRE_ATV_OUT1</text>
<text x="203.4" y="65.8">PRE_ATV_OUT2</text>
<text x="76.2" y="68.3">PRE_ATV_OUT1</text>
<text x="114.3" y="68.3">PRE_ATV_OUT2</text>
<text x="172.7" y="68.3">OUT1_ATVPOT</text>
<text x="172.7" y="70.9">LED_SALIDA_1</text>
<text x="203.2" y="70.9">SW_DUAL</text>
<text x="203.2" y="68.3">OUT2_ATVPOT</text>
<text x="47" y="72.1">CV2_JACK</text>
<text x="172.7" y="73.4">LED_SALIDA_2</text>
<text x="172.7" y="75.9">LED1</text>
<text x="203.2" y="75.9">SW_TRIG1</text>
<text x="203.2" y="73.4">SW_MODE</text>
<text x="52.1" y="83.6">CV2_ATVPOT</text>
<text x="95.2" y="79.7">OUT1_ATVPOT</text>
<text x="133.3" y="79.7">OUT2_ATVPOT</text>
<text x="172.7" y="78.5">LED2</text>
<text x="172.7" y="81">LED3</text>
<text x="172.7" y="83.6">LED4</text>
<text x="203.2" y="78.5">SW_TRIG2</text>
<text x="172.7" y="86.1">LED5</text>
<text x="203.2" y="88.6">OUT2</text>
<text x="203.2" y="86.1">OUT1</text>
<text x="24.1" y="93.7">-10V_REF</text>
<text x="40.6" y="100.1">CV2_POT</text>
<text x="86.4" y="101.3">LED1</text>
<text x="125.7" y="101.3">SW_TRIG1</text>
<text x="261.6" y="107.7">SW_DUAL</text>
<text x="86.4" y="114">LED2</text>
<text x="125.7" y="114">LED_SALIDA_1</text>
<text x="203.2" y="116.6">TRIG_1</text>
<text x="47" y="121.7">CV3_JACK</text>
<text x="261.6" y="122.9">SW_MODE</text>
<text x="86.4" y="126.7">LED3</text>
<text x="52.1" y="133.1">CV3_ATVPOT</text>
<text x="24.1" y="143.2">-10V_REF</text>
<text x="86.4" y="139.4">LED4</text>
<text x="125.7" y="139.4">SW_TRIG2</text>
<text x="40.6" y="149.6">CV3_POT</text>
<text x="203.2" y="149.6">TRIG_2</text>
<text x="86.4" y="152.1">LED5</text>
<text x="125.7" y="152.1">LED_SALIDA_2</text>
</g>
</svg>
